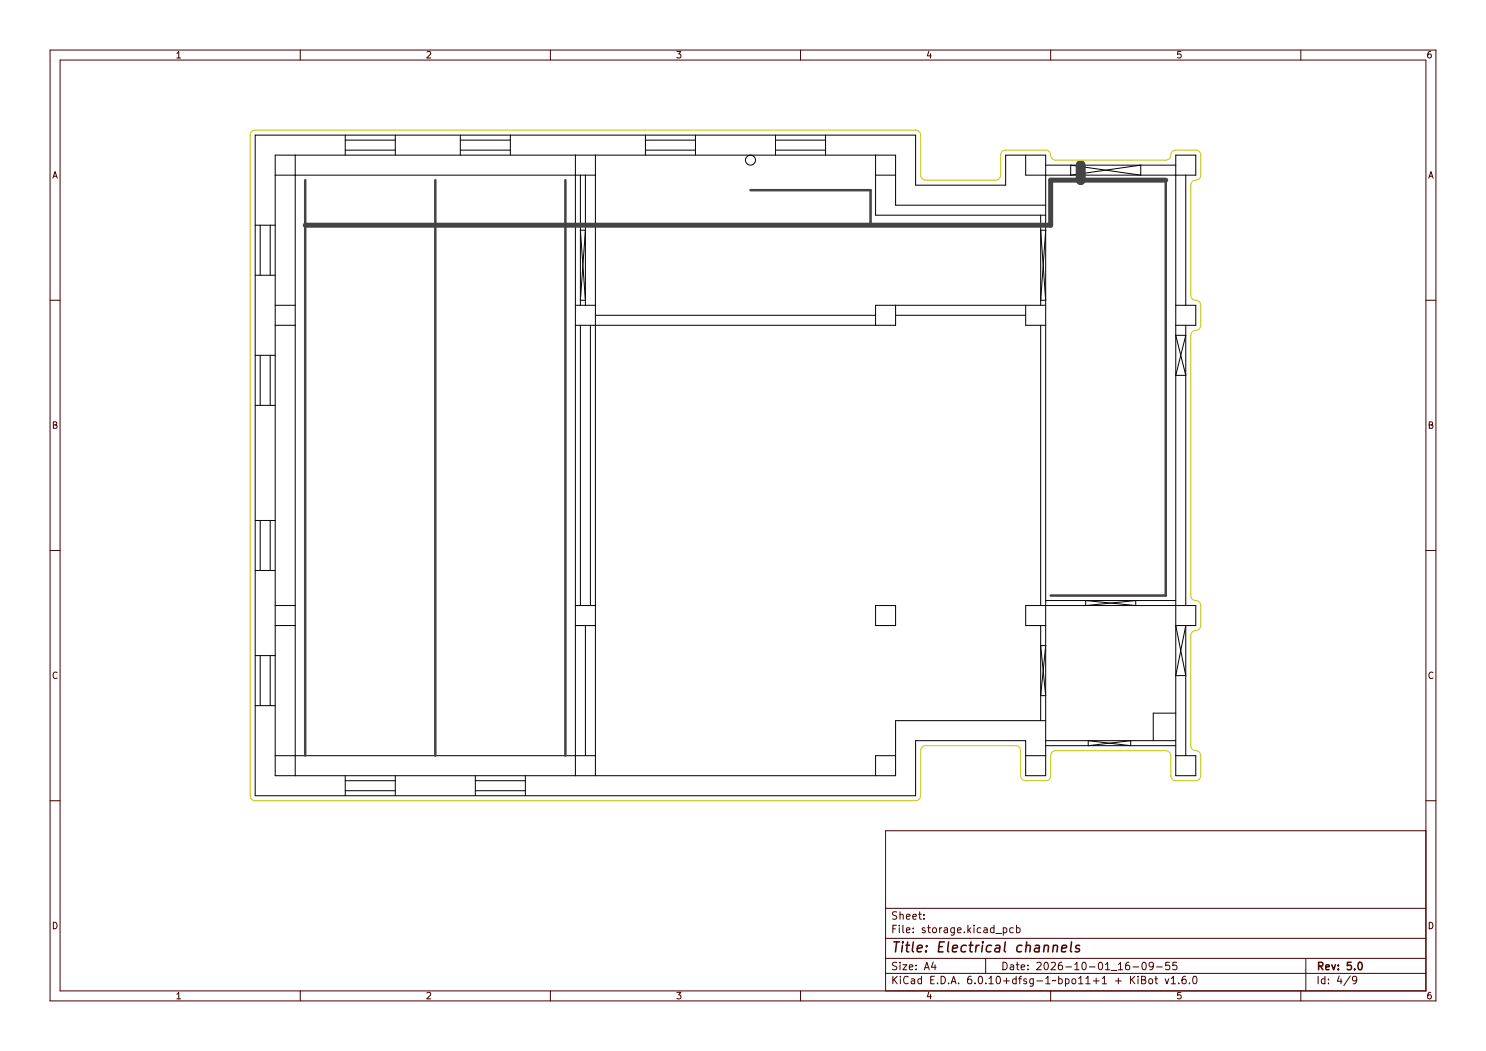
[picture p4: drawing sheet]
<svg xmlns="http://www.w3.org/2000/svg" width="297mm" height="210mm" viewBox="0 0 297 210" stroke-linecap="round" stroke-linejoin="round" font-family="sans-serif">
<g fill="none" stroke="#000" stroke-width=".2">
<path d="M51 27h132v10h18v-6h8v124h-4v-7h-22v11h-132zM55 35h64M59 31v124M69 27v4M69 28h10M69 30h10M79 27v4M92 28h10M92 27v4M92 30h10M102 27v4M115 31v124"/>
<path d="M116 35v26M117 35v26M119 31v124M129 28h10M129 27v4M129 30h10M139 27v4M155 28h10M155 30h10M155 27v4M165 27v4M175 31v12h34"/>
<path d="M175 35h4M205 31v4h34v-4h-4v124h4v-4h-4M209 33h26M214 33l14 2v-2l-14 2zM237 35v26M51 45h4M51 55h4M52 45v10M54 45v10M116 46h1l-1 14h1zM208 43v18M208 46h1l-1 14h1z"/>
<path d="M209 41h-30v-10h-124v124h124v-11h30M51 71h4M52 71v10M54 71v10M55 61h4M55 65h4M115 61h4M116 65v56M118 65v56M119 63h56M179 61v4h-64M179 63h26"/>
<path d="M205 61v4h4M208 65v56M209 61h-34v4M235 67l2 8h-2l2-8zM235 61h4v4h-4M237 65v56M51 81h4M51 114h4M51 104h4M52 104v10M54 104v10M209 120h26"/>
<path d="M217 120v1l10-1v1zM51 131h4M52 131v10M54 131v10M55 121h4M55 125h4M115 121h4M115 125h4M117 125v26M175 121h4v4h-4zM208 125v19M208 129h1l-1 10h1z"/>
<path d="M209 125h-4v-4h34v4h-4l2 10h-2l2-10v26M51 141h4M55 151h64M69 155v4M69 158h10M69 156h10M79 155v4M95 158h10M95 155v4M95 156h10M105 155v4M179 151h-4v4"/>
<path d="M205 151h4M209 148h26M209 149h26M217.5 148v1l8.5-1v1zM235 142.5h-4.5v5.5"/>
<circle cx="150" cy="32" r="1"/>
</g>
<path d="M233 36h-23v9h-149" fill="none" stroke="#444" stroke-width="1"/>
<path d="M61 36v115M87 36v115M113 36v115M150 38h24v7M233 36v83h-23" fill="none" stroke="#444" stroke-width=".5"/>
<path d="M216 33v3" fill="none" stroke="#444" stroke-width="2"/>
<path d="M50.3 26.3l.7-.3h132a1 1 0 0 1 1 1v8a1 1 0 0 0 1 1h14a1 1 0 0 0 1-1v-4a1 1 0 0 1 1-1h8a1.17 1.17 0 0 1 1.1 1.4l.5 .5 .4 .1h22a1.17 1.17 0 0 0 1-1.4l.6-.5 .4-.1h4a1 1 0 0 1 1 1v4a1.17 1.17 0 0 1-1.4 1.1l-.6 .5v.4v22a1.17 1.17 0 0 0 1.4 1.1l.5 .5 .1 .4v4a1.17 1.17 0 0 1-1.4 1.1l-.6 .5v.4v52a1.17 1.17 0 0 0 1.4 1.1l.5 .5 .1 .4v4a1.17 1.17 0 0 1-1.4 1.1l-.6 .5v.4v22a1.17 1.17 0 0 0 1.4 1.1l.5 .5 .1 .4v4a1 1 0 0 1-1 1h-4a1 1 0 0 1-1-1v-4a1 1 0 0 0-1-1h-22a1 1 0 0 0-1 1v4a1 1 0 0 1-1 1h-4a1 1 0 0 1-1-1v-5a1 1 0 0 0-1-1h-18a1 1 0 0 0-1 1v9a1 1 0 0 1-1 1h-132a1 1 0 0 1-1-1v-132z" fill="none" stroke="#c2c200" stroke-width=".2"/>
<g fill="none" stroke="#480000" stroke-width=".2">
<path d="M10 10h277v190h-277zM12 12h273v186h-273zM60 10v2M110 10v2M160 10v2M210 10v2M260 10v2M10 60h2M285 60h2M10 110h2M285 110h2M10 160h2"/>
<path d="M285 160h2M285 166h-108v32M60 198v2M110 198v2M160 198v2M177 181.5h108M177 187.5h108M177 191.5h108M177 194.5h108M178.1 195.2h.2v.6l.6-.6h.3l-.6 .6 .6 .8h-.3l-.4-.7-.2 .1v.6h-.2zM178.2 185h.9v.1h-.7v.5h.6v.1h-.6v.7h-.2zM178.2 182.4l.6-.1h.2v.2a.31 .31 0 0 0-.5-.1 .31 .31 0 0 0-.1 .4 .5 .5 0 0 1 .6 .6 .5 .5 0 0 1-.8 .3l-.1-.2a.34 .34 0 0 0 .5 .1 .34 .34 0 0 0 .1-.5 .47 .47 0 0 1-.5-.2 .47 .47 0 0 1 0-.5z"/>
<path d="M178.2 192.5l.6-.1h.2v.2a.31 .31 0 0 0-.5-.1 .31 .31 0 0 0-.1 .4 .5 .5 0 0 1 .6 .6 .5 .5 0 0 1-.8 .3l-.1-.3a.34 .34 0 0 0 .5 .2 .34 .34 0 0 0 .1-.5 .47 .47 0 0 1-.5-.2 .47 .47 0 0 1 0-.5zM179.4 182.2h.2v.6a.35 .35 0 0 1 .4-.2 .35 .35 0 0 1 .2 .4v.7h-.2v-.8l-.2-.1-.2 .2v.7h-.2zM179.4 185.3h.5v1h.3v.1h-.8v-.1h.3v-.8h-.3zM179.4 192.7h.5v1h.3v.1h-.8v-.1h.3v-.8h-.3zM179.4 195.5h.5v1h.3v.1h-.8v-.1h.3v-.8h-.3zM179.7 184.9h.2v.2h-.2zM179.7 192.3h.2v.2h-.2zM179.7 195.1h.2v.2h-.2zM180.5 184.9h.5v1.2l.4 .2v.1l-.5-.1-.1-1.3h-.3zM180.6 192.7h.8l-.6 1h.6v.1h-.8l.6-.9h-.6zM180.6 182.8l.2-.2a.48 .48 0 0 1 .5 .1 .48 .48 0 0 1 .2 .5h-.8a.42 .42 0 0 0 .3 .4 .42 .42 0 0 0 .4-.1 .47 .47 0 0 1-.4 .3 .47 .47 0 0 1-.4-.3zM180.7 195.3a.4 .4 0 0 1 .4-.2 .4 .4 0 0 1 .3 .3 .56 .56 0 0 0-.7 .4 .56 .56 0 0 0 .5 .7l.2-.1a.43 .43 0 0 1-.4 .3 .43 .43 0 0 1-.4-.4l-.1-.6z"/>
<path d="M180.8 182.8h.3l.2 .3h-.6zM181.8 195.6l.3-.1a.43 .43 0 0 1 .5 .5v.6h-.2v-.1a.38 .38 0 0 1-.4 .1 .38 .38 0 0 1-.3-.4 .38 .38 0 0 1 .5-.3h.2a.35 .35 0 0 0-.2-.3 .35 .35 0 0 0-.4 .2zM181.9 182.8l.1-.2a.48 .48 0 0 1 .5 .1 .48 .48 0 0 1 .2 .5h-.8a.42 .42 0 0 0 .3 .4 .42 .42 0 0 0 .4-.1 .47 .47 0 0 1-.4 .3 .47 .47 0 0 1-.4-.3zM181.9 185.5l.1-.2a.48 .48 0 0 1 .5 .1 .48 .48 0 0 1 .2 .5h-.8a.42 .42 0 0 0 .3 .4 .42 .42 0 0 0 .4-.1 .47 .47 0 0 1-.4 .3 .47 .47 0 0 1-.4-.3zM181.9 192.9l.1-.2a.48 .48 0 0 1 .5 .1 .48 .48 0 0 1 .2 .5h-.8a.42 .42 0 0 0 .3 .4 .42 .42 0 0 0 .4-.1 .47 .47 0 0 1-.4 .3 .47 .47 0 0 1-.4-.3zM182 196.1h.4a.31 .31 0 0 1-.1 .3 .31 .31 0 0 1-.4 0zM182 182.8h.3l.2 .3h-.6zM182 185.5h.3l.2 .3h-.6zM182 192.9h.3l.2 .3h-.6zM183 195.7l.3-.2 .3 .2v-.6h.2v1.5h-.2v-.1a.46 .46 0 0 1-.6 0 .46 .46 0 0 1-.1-.6zM183.2 195.8l.1-.1a.4 .4 0 0 1 .3 .4 .4 .4 0 0 1-.3 .4l-.2-.2zM183.2 182.3h.2v.3h.4v.2h-.4v.7l.4 .1v.1h-.4l-.2-.2v-.7h-.3v-.2h.3z"/>
<path d="M183.3 185.4h.2v.3h-.2zM183.3 186.1h.2v.3h-.2zM183.3 192.8h.2v.3h-.2zM183.3 193.5h.2v.3h-.2zM184.5 182.7h.2v.3h-.2zM184.5 183.4h.2v.3h-.2zM185.4 195.2h.9v.1h-.7v.5h.6v.1h-.6v.6h.7v.1h-.9zM185.5 185.4l.5-.1 .2 .1-.1 .1a.25 .25 0 0 0-.3-.1 .25 .25 0 0 0-.2 .3 .38 .38 0 0 1 .6 .3 .38 .38 0 0 1-.4 .4h-.4v-.2a.31 .31 0 0 0 .4 .1 .31 .31 0 0 0 .2-.3 .42 .42 0 0 1-.5-.2 .42 .42 0 0 1 0-.4zM185.7 192.4h.2l.5 1.4h-.2l-.1-.4h-.6l-.1 .4h-.2zM185.8 192.5l.2 .8h-.4zM186.8 185h.2v.3h.4v.2h-.4v.7l.4 .1v.1h-.4l-.2-.2v-.7h-.3v-.2h.3zM186.9 196.3h.2v.3h-.2z"/>
<path d="M187.1 192.4h.2v.9h.2v.2h-.2v.3h-.2v-.3h-.6zM187.1 192.5v.8h-.4zM187.7 195.2a.75 .75 0 0 1 1 .7 .75 .75 0 0 1-1 .7zM187.9 195.3a.57 .57 0 0 1 .6 .6 .57 .57 0 0 1-.6 .6zM188 185.6l.1-.1a.4 .4 0 0 1 .4 .4 .4 .4 0 0 1-.4 .4l-.1-.2zM189.2 185.3h.1v.2l.1-.1a.28 .28 0 0 1 .3-.1 .28 .28 0 0 1 .2 .3 .36 .36 0 0 0-.4-.1 .36 .36 0 0 0-.2 .4v.5h-.1zM189.3 196.3h.2v.3h-.2zM190.2 185.4l.3-.1a.43 .43 0 0 1 .6 .5v.6h-.2v-.1a.38 .38 0 0 1-.5 .1 .38 .38 0 0 1-.2-.4 .38 .38 0 0 1 .4-.3h.3a.35 .35 0 0 0-.3-.3 .35 .35 0 0 0-.4 .2zM190.4 185.9h.5a.31 .31 0 0 1-.2 .3 .31 .31 0 0 1-.4 0zM190.5 195.2h.2l.5 1.4h-.2l-.1-.4h-.5l-.1 .4h-.2zM190.6 195.3l.2 .8h-.4zM191.5 185.5l.3-.2 .3 .2v-.2h.1v1a.53 .53 0 0 1-.7 .5v-.2a.36 .36 0 0 0 .4 .1 .36 .36 0 0 0 .2-.5l-.1 .1a.48 .48 0 0 1-.6 0 .48 .48 0 0 1 0-.7z"/>
<path d="M191.6 185.6l.1-.1a.39 .39 0 0 1 .4 .4 .39 .39 0 0 1-.4 .4l-.2-.3zM191.7 196.3h.2v.3h-.2zM192.7 185.5l.1-.2a.48 .48 0 0 1 .6 .1 .48 .48 0 0 1 .1 .5h-.8a.42 .42 0 0 0 .3 .4 .42 .42 0 0 0 .5-.1 .47 .47 0 0 1-.5 .3 .47 .47 0 0 1-.4-.3zM192.8 185.5h.4l.1 .3h-.6zM193.9 195.3a.37 .37 0 0 1 .4-.2 .37 .37 0 0 1 .3 .3 .43 .43 0 0 0-.5 0 .43 .43 0 0 0-.2 .5 .46 .46 0 0 1 .7 0 .46 .46 0 0 1-.2 .7 .46 .46 0 0 1-.6-.3zM194.1 186.1h.3v.3h-.3zM195.1 184.9h.1v.9l.5-.5h.2l-.4 .4 .5 .7h-.2l-.4-.5-.2 .1v.4h-.1zM195.3 196.3h.3v.3h-.3zM196.3 195.3a.57 .57 0 0 1 .7 .1 .57 .57 0 0 1 .1 .7 .5 .5 0 0 1-.6 .5 .5 .5 0 0 1-.3-.7zM196.3 185.3h.4v1h.4v.1h-.9v-.1h.4v-.8h-.3zM196.5 195.3a.61 .61 0 0 1 .3 1v.2a.61 .61 0 0 1-.4-1.1zM196.6 184.9h.1v.2h-.1z"/>
<path d="M197 191.5v3M197.6 185.5a.39 .39 0 0 1 .4-.2 .39 .39 0 0 1 .3 .3 .4 .4 0 0 0-.6 0 .4 .4 0 0 0 0 .5 .4 .4 0 0 0 .6 .1 .45 .45 0 0 1-.6 .2 .45 .45 0 0 1-.3-.5zM197.7 196.3h.3v.3h-.3zM198.7 185.4l.2-.1a.43 .43 0 0 1 .6 .5v.6h-.2v-.1a.38 .38 0 0 1-.5 .1 .38 .38 0 0 1-.2-.4 .38 .38 0 0 1 .5-.3h.2a.35 .35 0 0 0-.3-.3 .35 .35 0 0 0-.3 .2zM198.7 195.2h.5v1.3h.3v.1h-.8v-.1h.3v-1.2l-.3 .1zM198.8 185.9h.5a.31 .31 0 0 1-.1 .3 .31 .31 0 0 1-.4 0zM199.9 185.5l.3-.2 .3 .2v-.6h.2v1.5h-.2v-.1a.46 .46 0 0 1-.6 0 .46 .46 0 0 1-.1-.6zM199.9 195.3a.57 .57 0 0 1 .7 .1 .57 .57 0 0 1 .1 .7 .5 .5 0 0 1-.6 .5 .5 .5 0 0 1-.3-.7zM200 185.6l.1-.1a.4 .4 0 0 1 .4 .4 .4 .4 0 0 1-.4 .4l-.1-.2zM200.1 192.4a.75 .75 0 0 1 1 .7 .75 .75 0 0 1-1 .7zM200.1 195.3a.61 .61 0 0 1 .4 1l-.1 .2a.61 .61 0 0 1-.4-1.1zM200.3 192.5a.57 .57 0 0 1 .5 .6 .57 .57 0 0 1-.5 .6z"/>
<path d="M200.9 186.8l1.2 .1zM200.9 195.9h.5v-.4h.1v.4h.5v.2h-.5v.4h-.1v-.4h-.5zM201.4 192.8l.3-.1a.43 .43 0 0 1 .5 .5v.6h-.2v-.1a.38 .38 0 0 1-.5 .1 .38 .38 0 0 1-.2-.4 .38 .38 0 0 1 .5-.3h.2a.35 .35 0 0 0-.2-.3 .35 .35 0 0 0-.4 .2zM201.6 193.3h.4a.31 .31 0 0 1-.1 .3 .31 .31 0 0 1-.4 0zM202.2 185.3h.2v.2a.53 .53 0 0 1 .8 .3 .53 .53 0 0 1-.6 .6l-.2-.1v.5h-.2zM202.3 195.7l.3-.2 .3 .2v-.6h.2v1.5h-.2v-.1a.46 .46 0 0 1-.6 0 .46 .46 0 0 1-.1-.6zM202.4 195.8l.1-.1a.4 .4 0 0 1 .4 .4 .4 .4 0 0 1-.4 .4l-.1-.2zM202.5 185.6l.1-.1a.4 .4 0 0 1 .3 .4 .4 .4 0 0 1-.3 .4l-.2-.2zM202.8 192.4h.2v.3h.4v.2h-.4v.7l.4 .1v.1h-.4l-.2-.2v-.7h-.3v-.2h.3zM203.5 195.5h.2l.2-.4h.4v.1l-.4 .1v.2h.4v.2h-.4v.9h-.2v-.9h-.2zM203.6 185.5a.39 .39 0 0 1 .4-.2 .39 .39 0 0 1 .3 .3 .4 .4 0 0 0-.6 0 .4 .4 0 0 0 0 .5 .4 .4 0 0 0 .6 .1 .45 .45 0 0 1-.6 .2 .45 .45 0 0 1-.2-.5zM203.8 192.9l.2-.2a.48 .48 0 0 1 .5 .1 .48 .48 0 0 1 .2 .5h-.8a.42 .42 0 0 0 .3 .4 .42 .42 0 0 0 .4-.1 .47 .47 0 0 1-.4 .3 .47 .47 0 0 1-.4-.3z"/>
<path d="M204 192.9h.3l.2 .3h-.6zM204.7 184.9h.1v.6a.53 .53 0 0 1 .8 .3 .53 .53 0 0 1-.6 .6l-.2-.1v.1h-.1zM204.8 195.6l.5-.1 .1 .1-.1 .1a.25 .25 0 0 0-.3-.1 .25 .25 0 0 0-.1 .3 .38 .38 0 0 1 .5 .3 .38 .38 0 0 1-.4 .4h-.3v-.2a.31 .31 0 0 0 .3 .1 .31 .31 0 0 0 .2-.3 .42 .42 0 0 1-.4-.2 .42 .42 0 0 1 0-.4zM204.9 185.6l.1-.1a.4 .4 0 0 1 .4 .4 .4 .4 0 0 1-.4 .4l-.2-.2zM205.3 192.8h.2v.3h-.2zM205.3 193.5h.2v.3h-.2zM205.9 195.7l.3-.2 .3 .2v-.2h.2v1a.53 .53 0 0 1-.8 .5v-.2a.36 .36 0 0 0 .4 .1 .36 .36 0 0 0 .2-.5v.1a.48 .48 0 0 1-.7 0 .48 .48 0 0 1 0-.7zM206 195.8l.1-.1a.39 .39 0 0 1 .4 .4 .39 .39 0 0 1-.4 .4l-.1-.3zM207.2 196h.5v.2h-.5zM207.4 192.4a.53 .53 0 0 1 .8 .1 .53 .53 0 0 1-.3 .8l-.3 .4h.6v.1h-.9l.4-.5a.41 .41 0 0 0 .3-.4 .41 .41 0 0 0-.3-.4l-.3 .1zM208.3 195.2h.5v1.3h.3v.1h-.8v-.1h.3v-1.2l-.3 .1zM208.7 192.5a.57 .57 0 0 1 .7 .1 .57 .57 0 0 1 .1 .7 .5 .5 0 0 1-.7 .5 .5 .5 0 0 1-.3-.7z"/>
<path d="M208.9 192.5a.61 .61 0 0 1 .3 1l-.1 .2a.61 .61 0 0 1-.3-1.1zM209.4 196l1-.1a.49 .49 0 0 1-.7 .1l-.3 .1zM209.8 192.4a.53 .53 0 0 1 .8 .1 .53 .53 0 0 1-.3 .8l-.3 .4h.6v.1h-.8l.3-.5a.41 .41 0 0 0 .3-.4 .41 .41 0 0 0-.3-.4l-.3 .1zM210 198v2M210.7 195.1h.2v.6a.53 .53 0 0 1 .7 .3 .53 .53 0 0 1-.5 .6l-.2-.1v.1h-.2zM210.9 195.8l.1-.1a.4 .4 0 0 1 .4 .4 .4 .4 0 0 1-.4 .4l-.1-.2zM211.1 192.5a.37 .37 0 0 1 .3-.2 .37 .37 0 0 1 .4 .3 .43 .43 0 0 0-.5 0 .43 .43 0 0 0-.2 .5 .46 .46 0 0 1 .7 0 .46 .46 0 0 1-.2 .7 .46 .46 0 0 1-.6-.3zM211.9 195.5h.2v.2a.53 .53 0 0 1 .7 .3 .53 .53 0 0 1-.5 .6l-.2-.1v.5h-.2zM212.1 195.8l.1-.1a.4 .4 0 0 1 .4 .4 .4 .4 0 0 1-.4 .4l-.1-.2zM212.4 193.2h.5v.2h-.5zM213.3 195.8l.1-.1a.4 .4 0 0 1 .4 .4 .4 .4 0 0 1-.4 .4l-.2-.2zM213.5 192.4h.5v1.3h.3v.1h-.8v-.1h.3v-1.2l-.3 .1z"/>
<path d="M214.3 195.2h.6v1.3h.3v.1h-.8v-.1h.3v-1.2l-.4 .1zM214.7 192.5a.57 .57 0 0 1 .7 .1 .57 .57 0 0 1 .1 .7 .5 .5 0 0 1-.6 .5 .5 .5 0 0 1-.3-.7zM214.9 192.5a.61 .61 0 0 1 .3 1l-.1 .2a.61 .61 0 0 1-.3-1.1zM215.5 195.2h.6v1.3h.3v.1h-.8v-.1h.3v-1.2l-.4 .1zM216 193.2h.5v.2h-.5zM216.6 195.9h.4v-.4h.2v.4h.4v.2h-.4v.4h-.2v-.4h-.4zM217.1 192.5a.57 .57 0 0 1 .7 .1 .57 .57 0 0 1 .1 .7 .5 .5 0 0 1-.6 .5 .5 .5 0 0 1-.3-.7zM217.3 192.5a.61 .61 0 0 1 .3 1v.2a.61 .61 0 0 1-.4-1.1zM217.9 195.2h.6v1.3h.3v.1h-.8v-.1h.3v-1.2l-.4 .1zM218.3 192.4h.5v1.3h.3v.1h-.8v-.1h.3v-1.2l-.3 .1zM219.2 194.2l1.2 .1zM220.2 195.9h.4v-.4h.2v.4h.4v.2h-.4v.4h-.2v-.4h-.4z"/>
<path d="M220.7 192.4h.5v1.3h.3v.1h-.8v-.1h.3v-1.2l-.3 .1zM221.9 192.5a.37 .37 0 0 1 .4-.2 .37 .37 0 0 1 .3 .3 .43 .43 0 0 0-.5 0 .43 .43 0 0 0-.1 .5 .46 .46 0 0 1 .6 0 .46 .46 0 0 1-.1 .7 .46 .46 0 0 1-.7-.3zM222.7 195.2h.2v.6l.6-.6h.2l-.6 .6 .6 .8h-.2l-.5-.7-.1 .1v.6h-.2zM223.2 193.2h.5v.2h-.5zM224 195.5h.4v1h.4v.1h-.9v-.1h.4v-.8h-.3zM224.3 195.1h.1v.2h-.1zM224.3 192.5a.57 .57 0 0 1 .8 .1 .57 .57 0 0 1 0 .7 .5 .5 0 0 1-.6 .5 .5 .5 0 0 1-.3-.7zM224.5 192.5a.61 .61 0 0 1 .4 1l-.1 .2a.61 .61 0 0 1-.4-1.1zM225.1 195.2h.4a.35 .35 0 0 1 .5 .2 .35 .35 0 0 1-.3 .4 .4 .4 0 0 1 .3 .5 .4 .4 0 0 1-.5 .3h-.4zM225.3 195.9h.2a.27 .27 0 0 1 .3 .3 .27 .27 0 0 1-.3 .3h-.2zM225.3 195.3h.2a.22 .22 0 0 1 .3 .2 .22 .22 0 0 1-.3 .3h-.2zM225.5 192.5a.53 .53 0 0 1 .7-.1 .53 .53 0 0 1 .1 .7 .59 .59 0 0 1-.2 .6 .59 .59 0 0 1-.6 .1v-.2a.43 .43 0 0 0 .5 0 .43 .43 0 0 0 .1-.5 .47 .47 0 0 1-.7 .1 .47 .47 0 0 1 .1-.7z"/>
<path d="M226.5 195.8l.1-.1a.4 .4 0 0 1 .4 .4 .4 .4 0 0 1-.4 .4l-.1-.2zM226.8 193.2h.5v.2h-.5zM227.8 195.2h.1v.3h.4v.2h-.4v.7l.4 .1v.1h-.3l-.2-.2v-.7h-.3v-.2h.3zM227.9 192.4h.7v.1h-.6v.4a.53 .53 0 0 1 .7 .6 .53 .53 0 0 1-.9 .3v-.2a.38 .38 0 0 0 .6 .1 .38 .38 0 0 0 0-.6 .38 .38 0 0 0-.5 0zM229.1 192.4h.7v.1h-.6v.4a.53 .53 0 0 1 .7 .6 .53 .53 0 0 1-.9 .3v-.2a.38 .38 0 0 0 .6 .1 .38 .38 0 0 0 0-.6 .38 .38 0 0 0-.5 0zM229.8 195.5h.2l.3 .9 .4-.9h.2l-.4 1.1h-.3zM231.1 193.2h1.2M231.2 195.2h.5v1.3h.3v.1h-.8v-.1h.3v-1.2l-.3 .1zM232.6 196.3h.3v.3h-.3zM233.6 195.3a.37 .37 0 0 1 .4-.2 .37 .37 0 0 1 .3 .3 .43 .43 0 0 0-.5 0 .43 .43 0 0 0-.1 .5 .46 .46 0 0 1 .7 0 .46 .46 0 0 1-.2 .7 .46 .46 0 0 1-.7-.3zM233.7 192.2h-.7l-.1 .8 .2-.2 .5 .1 .2 .2-.1 .5-.2 .1-.6-.1M235 196.3h.3v.3h-.3z"/>
<path d="M235.1 192.2h-.7v.8l.2-.2 .5 .1 .1 .2-.1 .5-.2 .1-.5-.1M236 195.3a.57 .57 0 0 1 .8 .1 .57 .57 0 0 1 0 .7 .5 .5 0 0 1-.6 .5 .5 .5 0 0 1-.3-.7zM236.2 195.3a.61 .61 0 0 1 .4 1l-.1 .2a.61 .61 0 0 1-.3-1.1zM237.7 196.4v.1M238.5 195.2l.2-.2a.8 .8 0 0 1 .5 .8 .8 .8 0 0 1-.5 .7l-.2-.1-.1-.4zM260 198v2M261 191.5v6.5M263.2 195.2h.8v.1h-.3v1.2h.3v.1h-.8v-.1h.3v-1.2h-.3zM264.4 195.7l.3-.2 .3 .2v-.6h.2v1.5h-.2v-.1a.46 .46 0 0 1-.6 0 .46 .46 0 0 1-.1-.6zM264.5 195.8l.1-.1a.4 .4 0 0 1 .4 .4 .4 .4 0 0 1-.4 .4l-.1-.2zM265.8 195.6h.3v.3h-.3zM265.8 196.3h.3v.3h-.3z"/>
<path d="M268.5 195.2h.2v.9h.2v.2h-.2v.3h-.2v-.3h-.6zM268.5 195.3v.8h-.5zM269.9 195.2h.1l-.7 1.6h-.2zM270.4 195.3a.53 .53 0 0 1 .7-.1 .53 .53 0 0 1 .2 .7 .59 .59 0 0 1-.2 .6 .59 .59 0 0 1-.7 .1v-.2a.43 .43 0 0 0 .5 0 .43 .43 0 0 0 .2-.5 .47 .47 0 0 1-.7 .1 .47 .47 0 0 1 0-.7z"/>
<circle cx="188.2" cy="185.8" r=".53"/>
<circle cx="194.3" cy="196.1" r=".32"/>
<circle cx="196.6" cy="195.9" r=".13"/>
<circle cx="200.3" cy="195.9" r=".13"/>
<circle cx="209" cy="193.1" r=".13"/>
<circle cx="211.5" cy="193.3" r=".32"/>
<circle cx="213.5" cy="196" r=".53"/>
<circle cx="215" cy="193.1" r=".13"/>
<circle cx="217.4" cy="193.1" r=".13"/>
<circle cx="222.3" cy="193.3" r=".32"/>
<circle cx="224.7" cy="193.1" r=".13"/>
<circle cx="225.8" cy="192.9" r=".32"/>
<circle cx="226.7" cy="196" r=".53"/>
<circle cx="234" cy="196.1" r=".32"/>
<circle cx="236.4" cy="195.9" r=".13"/>
<circle cx="270.7" cy="195.7" r=".32"/>
</g>
<g fill="none" stroke="#480000" stroke-width=".3">
<path d="M178 188.3h1.5v.2h-.6v1.8h-.3v-1.8h-.6zM179.9 188.8h.6v1.3h.5v.2h-1.2v-.2h.5v-1.1h-.4zM180.3 188.2h.2v.3h-.2zM181.7 188.4h.3v.4h.5v.2h-.5v.9l.5 .2v.2a.55 .55 0 0 1-.8-.5v-.8h-.3v-.2h.3zM183 188.2h.6v1.7l.2 .1 .3 .1v.2a.54 .54 0 0 1-.7-.6v-1.3h-.4zM184.7 189a.64 .64 0 0 1 .8-.2 .64 .64 0 0 1 .3 .8h-1a.56 .56 0 0 0 .4 .5 .56 .56 0 0 0 .6-.1v.2a.8 .8 0 0 1-1.1-.1 .8 .8 0 0 1 0-1.1zM185 189.1l.4-.1 .2 .4h-.8zM186.6 188.9h.4v.4h-.4zM186.6 189.9h.4v.4h-.4zM189.5 188.3h1.1v.2h-.9v.6h.9v.2h-.9v.7h1v.3h-1.2zM191 188.2h.7v1.7l.1 .1 .4 .1v.2a.54 .54 0 0 1-.8-.6v-1.3h-.4zM192.8 189a.64 .64 0 0 1 .8-.2 .64 .64 0 0 1 .3 .8h-1.1a.56 .56 0 0 0 .4 .5 .56 .56 0 0 0 .6-.1v.2a.8 .8 0 0 1-1.1-.1 .8 .8 0 0 1 .1-1.1z"/>
<path d="M193 189.1l.4-.1 .2 .4h-.8zM194.5 189l.6-.2 .3 .1v.2a.53 .53 0 0 0-.7 .1 .53 .53 0 0 0 0 .7 .53 .53 0 0 0 .7 0v.3a.77 .77 0 0 1-1-.2 .77 .77 0 0 1 .1-1zM196.2 188.4h.2v.4h.6v.2h-.6l.1 .9 .5 .2v.2a.55 .55 0 0 1-.8-.5v-.8h-.4v-.2h.4zM197.7 188.8h.3v.3a.4 .4 0 0 1 .4-.3 .4 .4 0 0 1 .3 .3 .48 .48 0 0 0-.5 0 .48 .48 0 0 0-.2 .4v.8h-.3zM199.2 188.8h.6v1.3h.5v.2h-1.2v-.2h.5v-1.1h-.4zM199.6 188.2h.2v.3h-.2zM200.9 189l.6-.2 .3 .1v.2a.53 .53 0 0 0-.7 .1 .53 .53 0 0 0 0 .7 .53 .53 0 0 0 .7 0v.3a.77 .77 0 0 1-1-.2 .77 .77 0 0 1 .1-1zM202.3 188.9a.67 .67 0 0 1 .8-.1 .67 .67 0 0 1 .3 .6v.9h-.2v-.2a.51 .51 0 0 1-.7 .2 .51 .51 0 0 1-.2-.6 .51 .51 0 0 1 .6-.4h.3a.47 .47 0 0 0-.4-.4 .47 .47 0 0 0-.5 .2zM202.6 189.6l.6-.1a.41 .41 0 0 1-.2 .5 .41 .41 0 0 1-.5-.1zM203.9 188.2h.6v1.7l.1 .1 .4 .1v.2a.54 .54 0 0 1-.7-.6v-1.3h-.4zM207.3 189l.7-.2 .3 .1v.2a.53 .53 0 0 0-.8 .1 .53 .53 0 0 0 0 .7 .53 .53 0 0 0 .8 0v.3a.77 .77 0 0 1-1.1-.2 .77 .77 0 0 1 .1-1zM208.7 188.2h.3v.8a.47 .47 0 0 1 .6-.2 .47 .47 0 0 1 .2 .6v.9h-.2v-1.1l-.3-.2-.3 .2v1.1h-.3z"/>
<path d="M210.4 188.9a.67 .67 0 0 1 .7-.1 .67 .67 0 0 1 .4 .6v.9h-.3v-.2a.51 .51 0 0 1-.6 .2 .51 .51 0 0 1-.3-.6 .51 .51 0 0 1 .6-.4h.3a.47 .47 0 0 0-.3-.4 .47 .47 0 0 0-.5 .2zM210.6 189.6l.6-.1a.41 .41 0 0 1-.2 .5 .41 .41 0 0 1-.5-.1zM211.9 188.8h.3v.2a.47 .47 0 0 1 .6-.2 .47 .47 0 0 1 .3 .6v.9h-.3v-1.1l-.3-.2-.3 .2v1.1h-.3zM213.5 188.8h.3v.2a.47 .47 0 0 1 .6-.2 .47 .47 0 0 1 .3 .6v.9h-.3v-1.1l-.3-.2-.3 .2v1.1h-.3zM215.2 189a.64 .64 0 0 1 .8-.2 .64 .64 0 0 1 .3 .8h-1a.56 .56 0 0 0 .4 .5 .56 .56 0 0 0 .6-.1v.2a.8 .8 0 0 1-1.1-.1 .8 .8 0 0 1 0-1.1zM215.5 189.1l.4-.1 .2 .4h-.8zM216.7 188.2h.6l.1 1.7 .1 .1 .4 .1v.2a.54 .54 0 0 1-.8-.6v-1.3h-.4zM218.5 188.9l.7-.1 .2 .1v.2a.37 .37 0 0 0-.5-.2 .37 .37 0 0 0-.2 .4 .56 .56 0 0 1 .6 .3 .56 .56 0 0 1 0 .6l-.8 .1-.1-.1v-.2a.45 .45 0 0 0 .4 .1 .45 .45 0 0 0 .4-.3l-.1-.1a.52 .52 0 0 1-.6-.2 .52 .52 0 0 1 0-.6zM263.1 192.4a.74 .74 0 0 1 .9 .2v.3l-.3 .2 .5 .7h-.2l-.3-.5-.2-.1h-.2v.6h-.2zM263.3 192.5h.2a.26 .26 0 0 1 .3 .3 .26 .26 0 0 1-.3 .2h-.2zM264.4 192.9l.2-.2a.48 .48 0 0 1 .5 .1 .48 .48 0 0 1 .2 .5h-.8a.42 .42 0 0 0 .3 .4 .42 .42 0 0 0 .4-.1 .47 .47 0 0 1-.4 .3 .47 .47 0 0 1-.4-.3zM264.6 192.9h.3l.2 .3h-.6z"/>
<path d="M265.5 192.7h.2l.3 .9 .3-.9h.2l-.4 1.1h-.2zM267.1 192.8h.2v.3h-.2zM267.1 193.5h.2v.3h-.2zM269.2 192.4h.7v.1h-.5v.4a.53 .53 0 0 1 .6 .6 .53 .53 0 0 1-.9 .3v-.2a.38 .38 0 0 0 .6 .1 .38 .38 0 0 0 0-.6 .38 .38 0 0 0-.5 0zM270.7 193.5h.2v.3h-.2zM271.6 192.5a.57 .57 0 0 1 .8 .1 .57 .57 0 0 1 .1 .7 .5 .5 0 0 1-.7 .5 .5 .5 0 0 1-.3-.7zM271.9 192.5a.61 .61 0 0 1 .3 1l-.1 .2a.61 .61 0 0 1-.3-1.1z"/>
<circle cx="272" cy="193.1" r=".13"/>
</g>
<text font-size="2.7" fill="#480000" x="178" y="190.3">Title: Electrical channels</text>
<g font-size="2" fill="#480000">
<text x="178" y="183.7">Sheet:</text>
<text x="178" y="186.4">File: storage.kicad_pcb</text>
<text x="178" y="193.8">Size: A4</text>
<text x="178" y="196.6">KiCad E.D.A. 6.0.10+dfsg-1~bpo11+1 + KiBot v1.6.0</text>
<text x="200" y="193.8">Date: 2026-10-01_16-09-55</text>
<text x="263" y="196.6">Id: 4/9</text>
<text x="263" y="193.8">Rev: 5.0</text>
</g>
<g font-size="1.7" fill="#480000">
<text x="35" y="11.6">1</text>
<text x="85" y="11.6">2</text>
<text x="135" y="11.6">3</text>
<text x="185" y="11.6">4</text>
<text x="235" y="11.6">5</text>
<text x="285" y="11.6">6</text>
<text x="10.5" y="35.6">A</text>
<text x="285.4" y="35.6">A</text>
<text x="10.5" y="85.6">B</text>
<text x="285.4" y="85.6">B</text>
<text x="10.5" y="135.6">C</text>
<text x="285.4" y="135.6">C</text>
<text x="10.5" y="185.6">D</text>
<text x="285.4" y="185.6">D</text>
<text x="35" y="199.6">1</text>
<text x="85" y="199.6">2</text>
<text x="135" y="199.6">3</text>
<text x="185" y="199.6">4</text>
<text x="235" y="199.6">5</text>
<text x="285" y="199.6">6</text>
</g>
</svg>
